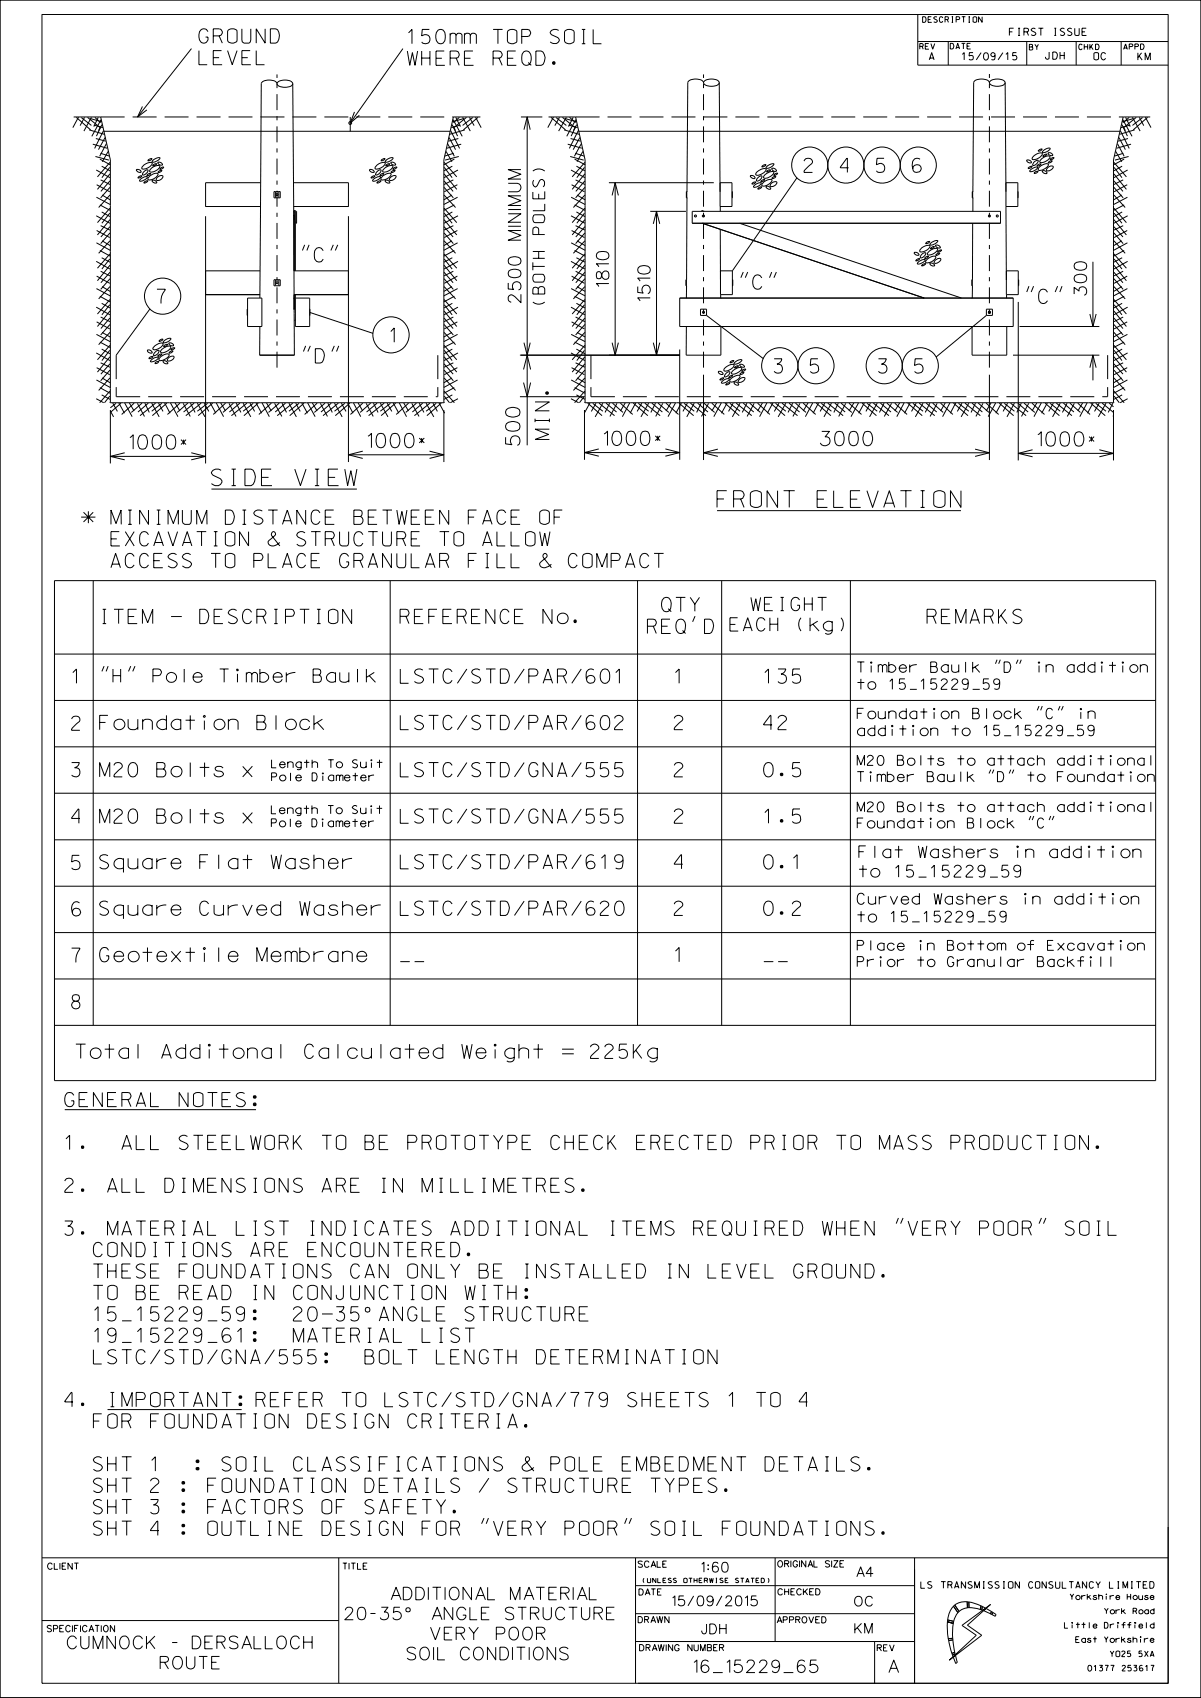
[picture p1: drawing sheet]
<svg xmlns="http://www.w3.org/2000/svg" width="210mm" height="297mm" viewBox="0 0 210 297" stroke-linecap="round" stroke-linejoin="round" font-family="sans-serif">
<g fill="none" stroke="#000" stroke-width=".17">
<path d="M0 0h210v296.9h-210zM7.3 2.5h197v291.9h-197zM24.9 18.6l-.8 1.9 1.6-1.3M33.5 8.5l-9.4 12M48.4 14.6a1.65 1.65 0 0 0-2-.5 .79 .79 0 0 0-.7 .5l-.3 37.5M48.6 14.3a2.18 2.18 0 0 1 2.5 .2 .67 .67 0 0 1-.7 .7 1.69 1.69 0 0 1-2-.6zM51.2 14.6l.3 47.5M62 19.6l-.8 1.9 1.6-1.3M70.4 8.5l-9.2 13M123 14.5a1.65 1.65 0 0 0-2-.6 .79 .79 0 0 0-.7 .6l-.2 19M123.2 14.1a2.18 2.18 0 0 1 2.5 .2 .69 .69 0 0 1-.8 .7 1.69 1.69 0 0 1-1.9-.5zM125.8 14.5l.1 19"/>
<path d="M160.5 7.3h43.8M160.5 2.5v8.9h43.8M160.8 8.1h.4M161.2 8.1h.2a.27 .27 0 0 0-.2-.5h-.4v1M161.2 8.1l.2 .5M161.8 8.1h.4M162.4 7.6h-.6v1h.6M162.8 7.6l.3 1 .3-1M165.8 7.3v4.1M173 14.5a1.6 1.6 0 0 0-1.9-.6l-.7 .2-.1 .4-.2 22.5M173.2 14.1a2.19 2.19 0 0 1 2.5 .2 .69 .69 0 0 1-.8 .7 1.68 1.68 0 0 1-1.9-.5zM175.8 14.5l.1 19"/>
<path d="M179.5 7.3v4.1M188.2 7.3v4.1M196 7.3v4.1M12.9 20.5h4.7l1.7 7.5v42.4h58.3v-42.4l1.7-7.5h4.7M13.3 20.5l2.5 2.2M13.7 20.5l-1 1.8M14.2 20.6l1.8 1.3M14.8 20.5l-.8 1.5M15.3 20.5l2.3 1.9M15.6 22.7l2.6 .8M15.8 20.7l2 .6M16 20.5l-1.3 2.4"/>
<path d="M16.2 25.2l2.5 .7M16.4 21.9l1.6 .4M16.6 20.5l1 .9M16.7 27.4l2.3 .6M16.8 24.2l1.7 .5M16.8 29.7l2.4 1.4M16.8 37.7l2.4 1.3M16.9 34.5l2.4 1.3M16.9 32.3l2.3 1.2M17.2 20.5l-.8 1.7M17.5 27.8l1.8 1M17.5 35.8l1.8 1"/>
<path d="M17.6 26.8l1.5 .5M17.6 31.5l1.6 .8M17.6 39.5l1.6 .7M17.6 22.1l-.4 .8M17.7 20.9l-1.6 2.9M17.8 29.1l1.4 .8M17.8 37.1l1.4 .8M17.8 21.8l-.9 2M17.9 34.1l1.4 .9M18.1 22.9l-1.6 3.1M18.2 23h60.5M18.4 24.1l-1.2 2.1"/>
<path d="M18.6 25.1l-1.2 2.2M18.9 26.5l-1 1.8M19.2 29.3l-1.4 1.8M19.2 37.3l-1.4 1.7M19.2 34.1l-1.9 2.2M19.2 32.8l-1.6 1.8M19.2 31.6l-1.6 1.9M19.2 30.4l-2.2 2.7M19.2 28.4l-2.2 2.5M19.2 39.6l-1.6 1.8M19.2 38.4l-2.2 2.7M19.2 36.4l-2.2 2.5"/>
<path d="M23.8 29.7l.3-.1a.49 .49 0 0 1 .6 .5h-.5zM24.1 31l.7-.2-.5 .3zM24.6 31.3a1.21 1.21 0 0 1 1.2-.4 1.33 1.33 0 0 1-1.4 .7zM24.9 29.1l.6-.5a1.08 1.08 0 0 1 1.1-.1 1.51 1.51 0 0 1-1.8 1zM25.2 30l.3-.2 .4-.1a.91 .91 0 0 1-1 .9v-.2zM25.3 31.8l.5-.2-.1 .2-.5 .2zM25.8 30.5l.6-.1-.3 .3h-.4zM26 27.9l.5-.2a.39 .39 0 0 1-.6 .3zM26 31l.2-.2a1.37 1.37 0 0 1 1.4-.4 1.49 1.49 0 0 1-1.7 1zM26.3 29.6l.5-.4a1.08 1.08 0 0 1 1.1-.2 1.49 1.49 0 0 1-1.7 1zM26.6 31.6l.3-.1 .4 .2 .1 .3h-.3a.52 .52 0 0 1-.5-.4zM26.7 28.9l.7-.3-.5 .4z"/>
<path d="M26.8 28a1.25 1.25 0 0 1 1.2-.4 1.42 1.42 0 0 1-1.4 .7zM27.5 31.1a.8 .8 0 0 1 1-.3 .79 .79 0 0 1-1.2 .7zM27.6 28.4h.3a.52 .52 0 0 1 .5 .4h-.5zM27.6 30.1l.6-.3a.38 .38 0 0 1-.6 .3zM28 29.5l.5-.3a.38 .38 0 0 1-.5 .3zM35.9 37.8v43.3M45.5 32h-9.6v4.1h9.6M45.5 37.7h.1M47.9 33.5h1.1v1.1h-1.1zM48.2 33.5v1.1M48.8 33.5v1.1M51.3 32h9.6v4.1h-9.5"/>
<path d="M51.4 37.6h.1M51.4 37h.1M51.4 38.7h.1M51.4 38.9h.1M51.4 37.1h.1M51.4 38.8h.2M51.4 38v.4zM51.4 38h.1M51.4 37.6v.4zM51.6 37h.3v2h-.3M60.9 37.8v43M61.2 20.5v2.5"/>
<path d="M64.6 29.7l.3-.1 .4 .2 .1 .3-.3 .1a.49 .49 0 0 1-.5-.5zM64.9 31l.6-.3a.4 .4 0 0 1-.6 .3zM65.4 31.3a1.25 1.25 0 0 1 1.1-.4 1.34 1.34 0 0 1-1.3 .7zM65.9 28.9l.4-.3a1.08 1.08 0 0 1 1-.1 1.49 1.49 0 0 1-1.7 1zM66 30l.2-.2 .4-.1a.91 .91 0 0 1-.9 .9zM66 31.8l.5-.2a.39 .39 0 0 1-.6 .3zM66.6 30.5l.5-.1-.3 .3h-.4zM66.7 31l.3-.2a1.39 1.39 0 0 1 1.4-.4 1.45 1.45 0 0 1-1.8 1zM66.7 27.9l.5-.2a.38 .38 0 0 1-.5 .3zM67 29.6l.6-.4a1.02 1.02 0 0 1 1.1-.2 1.49 1.49 0 0 1-1.8 1zM67.3 31.6l.3-.1a.52 .52 0 0 1 .6 .5h-.3a.52 .52 0 0 1-.6-.4zM67.4 28.2l.2-.2a1.22 1.22 0 0 1 1.1-.4 1.34 1.34 0 0 1-1.4 .7z"/>
<path d="M67.5 28.9l.6-.3-.4 .4zM68.2 31.1a.8 .8 0 0 1 1.1-.3 .83 .83 0 0 1-1.2 .7zM68.3 28.4h.6l.3 .4h-.5zM68.4 30.1l.6-.3a.4 .4 0 0 1-.6 .3zM68.7 29.5l.6-.3a.4 .4 0 0 1-.6 .3zM77.6 34.1l2.1 2.2M77.6 32.8l1.7 1.8M77.6 31.6l1.6 1.9M77.6 30.4l2.3 2.7M77.6 28.4l2.3 2.5M77.6 39.6l1.6 1.8M77.6 38.4l2.3 2.7"/>
<path d="M77.6 36.4l2.3 2.5M77.7 29.3l1.4 1.8M77.7 37.3l1.4 1.7M78 26.5l1 1.8M78.3 25.1l1.1 2.2M78.5 24.1l1.2 2.1M78.8 22.9l1.6 3.1M79 34.1l-1.4 .9M79.1 21.8l.9 2M79.1 29.1l-1.5 .8M79.1 37.1l-1.5 .8M79.2 20.9l1.6 2.9"/>
<path d="M79.3 22.1l.4 .8M79.3 31.5l-1.7 .8M79.3 39.5l-1.7 .7M79.3 26.8l-1.5 .5M79.4 27.8l-1.8 1M79.4 35.8l-1.8 1M79.7 20.5l.8 1.7M80 32.3l-2.3 1.2M80 34.5l-2.4 1.3M80.1 29.7l-2.5 1.4M80.1 37.7l-2.5 1.3M80.2 24.2l-1.8 .5"/>
<path d="M80.2 27.4l-2.4 .6M80.3 20.5l-1 .9M80.5 21.9l-1.6 .4M80.6 25.2l-2.5 .7M80.9 20.5l1.3 2.4M81.1 20.7l-2 .6M81.3 22.7l-2.7 .8M81.6 20.5l-2.3 1.9M82.1 20.5l.8 1.5M82.7 20.6l-1.8 1.3M83.1 20.5l1 1.8M83.6 20.5l-2.6 2.2"/>
<path d="M91.1 20.5h3.7M91.6 22.7l.6-2.2 .5 2.2M92.2 20.5v57.4M95.9 20.5h4.7l1.7 7.5v42.4h92.4v-42.4l1.7-7.5h4.7M96.3 20.5l2.6 2.2M96.8 20.5l-1 1.8M97.2 20.6l1.8 1.3M97.8 20.5l-.8 1.5M98.4 20.5l2.2 1.9M98.6 22.7l2.6 .8M98.8 20.7l2 .6M99 20.5l-1.3 2.4"/>
<path d="M99.3 25.2l2.4 .7M99.4 21.9l1.6 .4M99.6 20.5l1 .9M99.7 27.4l2.4 .6M99.8 24.2l1.7 .5M99.8 29.7l2.5 1.4M99.8 37.7l2.5 1.3M99.9 34.5l2.4 1.3M99.9 32.3l2.3 1.2M100.2 20.5l-.8 1.7M100.5 27.8l1.8 1M100.5 35.8l1.8 1"/>
<path d="M100.6 26.8l1.5 .5M100.6 22.1l-.3 .8M100.6 31.5l1.7 .8M100.6 39.5l1.7 .7M100.7 20.9l-1.6 2.9M100.8 29.1l1.5 .8M100.8 37.1l1.5 .8M100.8 21.8l-.9 2M100.9 34.1l1.4 .9M101.1 22.9l-1.5 3.1M101.2 23h94.6M101.4 24.1l-1.2 2.1"/>
<path d="M101.6 25.1l-1.2 2.2M101.9 26.5l-1 1.8M102.2 29.3l-1.3 1.8M102.2 37.3l-1.3 1.7M102.3 34.1l-2 2.2M102.3 32.8l-1.7 1.8M102.3 31.6l-1.6 1.9M102.3 30.4l-2.3 2.7M102.3 28.4l-2.3 2.5M102.3 39.6l-1.6 1.8M102.3 38.4l-2.3 2.7M102.3 36.4l-2.3 2.5"/>
<path d="M106.5 32h18.3M107 34.2l.6-2.2 .5 2.2M107.6 32v30.1M113.7 37h6.2M114.2 39.2l.6-2.2 .6 2.2M114.8 37v25.1M120.1 33.5v1.1M120.1 34.6v14.3M120.2 33.5h-.2v1.1h.2M121 37h53.9v2h-53.9zM121.5 37.7h.2v.2h-.2zM122.7 37v-.2l.4 .2"/>
<path d="M122.8 39l38.8 13.1M122.9 37.7h.2v.2h-.2zM125.9 32h2.1v4.1h-2.1zM125.9 36.1v.9M128 33.5v1.1M129.3 39l38.8 13.1M131.2 30.8l.3-.1a.49 .49 0 0 1 .5 .4 .58 .58 0 0 1-.8-.3zM131.6 32l.5-.2a.37 .37 0 0 1-.6 .3zM131.8 32.6l.2-.2a1.31 1.31 0 0 1 1.1-.4 1.2 1.2 0 0 1-1.3 .7zM132.3 30.2l.6-.5a.93 .93 0 0 1 1-.1 1.53 1.53 0 0 1-1.7 .9zM132.5 33l.6-.3a.38 .38 0 0 1-.6 .3zM132.6 31l.2-.2h.4a.85 .85 0 0 1-.9 .8v-.1z"/>
<path d="M133.1 31.6l.5-.2a.38 .38 0 0 1-.6 .3zM133.2 29.1l.6-.3a.4 .4 0 0 1-.6 .3zM133.3 32.1l.6-.5a1.02 1.02 0 0 1 1.1-.1 1.49 1.49 0 0 1-1.8 1zM133.6 30.7l.6-.4a1.03 1.03 0 0 1 1.1-.2 1.49 1.49 0 0 1-1.8 1zM133.9 32.6h.5l.4 .4a.58 .58 0 0 1-.9-.4zM134 29.2l.2-.2a1.34 1.34 0 0 1 1.1-.3 1.28 1.28 0 0 1-1.4 .7zM134.2 29.9l.4-.2a.37 .37 0 0 1-.5 .3zM134.8 32.1a.86 .86 0 0 1 1-.2 .83 .83 0 0 1-1.1 .7zM134.9 29.5l.3-.1a.53 .53 0 0 1 .5 .5 .57 .57 0 0 1-.8-.4zM135 31.1l.4-.2h.2l-.4 .3zM135.3 30.6l.3-.2 .4-.1-.5 .4zM139.3 31.1l-11.2 16.3"/>
<path d="M170.1 39l-.1 9.9M170.2 33.5h-.2v1.1h.2M175.9 36.1l.1 12.9M175.9 32h2.1v4.1h-2.1zM178 33.5v1.1M179.5 28h.3a.52 .52 0 0 1 .5 .4l-.2 .1a.52 .52 0 0 1-.6-.5zM179.8 29.4l.5-.3h.2l-.5 .4zM180.1 29.8l.2-.2a1.18 1.18 0 0 1 1.1-.3 1.34 1.34 0 0 1-1.3 .7zM180.6 27.4l.3-.2a1.39 1.39 0 0 1 1.3-.4 1.49 1.49 0 0 1-1.7 1zM180.9 28.3l.6-.3a.9 .9 0 0 1-.9 .9zM180.9 30.1l.5-.2a.37 .37 0 0 1-.6 .3zM181.3 28.9l.3-.2h.4l-.5 .3z"/>
<path d="M181.6 26.4l.2-.3h.4l-.3 .3-.3 .1zM181.6 29.3l.6-.4a.93 .93 0 0 1 1.1-.2 1.52 1.52 0 0 1-1.8 1zM181.9 28l.3-.3a1.39 1.39 0 0 1 1.4-.3 1.53 1.53 0 0 1-1.8 1zM182.2 29.9l.3-.1a.49 .49 0 0 1 .6 .5h-.5zM182.3 26.5l.2-.2a1.1 1.1 0 0 1 1.1-.3 1.34 1.34 0 0 1-1.4 .7zM182.4 27.3l.4-.3h.3l-.5 .3zM183.1 29.4a.76 .76 0 0 1 1.1-.3 .89 .89 0 0 1-1.2 .7zM183.3 26.8l.2-.1 .4 .2 .2 .3h-.3a.52 .52 0 0 1-.5-.4zM183.4 28.3l.6-.2-.3 .3-.4 .1zM183.7 27.7l.5-.2a.38 .38 0 0 1-.6 .3zM194.8 34.1l1.9 2.2M194.8 32.8l1.6 1.8"/>
<path d="M194.8 31.6l1.6 1.9M194.8 30.4l2.2 2.7M194.8 28.4l2.2 2.5M194.8 39.6l1.6 1.8M194.8 38.4l2.2 2.7M194.8 36.4l2.2 2.5M194.8 29.3l1.4 1.8M194.8 37.3l1.4 1.7M195.1 26.5l1 1.8M195.4 25.1l1.2 2.2M195.7 24.1l1.1 2.1M195.9 22.9l1.5 3.1"/>
<path d="M196.1 34.1l-1.4 .9M196.2 21.8l.9 2M196.2 29.1l-1.4 .8M196.2 37.1l-1.4 .8M196.3 20.9l1.6 2.9M196.4 31.5l-1.6 .8M196.4 39.5l-1.6 .7M196.4 22.1l.4 .8M196.4 26.8l-1.5 .5M196.6 27.8l-1.9 1M196.6 35.8l-1.9 1M196.8 20.5l.8 1.7"/>
<path d="M197.1 32.3l-2.3 1.2M197.1 34.5l-2.4 1.3M197.2 29.7l-2.4 1.4M197.2 37.7l-2.4 1.3M197.2 24.2l-1.7 .5M197.3 27.4l-2.4 .6M197.4 20.5l-1 .9M197.6 21.9l-1.6 .4M197.8 25.2l-2.5 .7M198 20.5l1.4 2.4M198.2 20.7l-2 .6M198.4 22.7l-2.6 .8"/>
<path d="M198.7 20.5l-2.3 1.9M199.2 20.5l.8 1.5M199.8 20.6l-1.8 1.3M200.3 20.5l1 1.8M200.7 20.5l-2.5 2.2M16.8 45.7l2.4 1.4M16.8 53.7l2.4 1.4M16.9 42.5l2.4 1.3M16.9 50.5l2.4 1.2M16.9 58.5l2.4 1.3M16.9 40.3l2.3 1.3M16.9 48.3l2.3 1.3"/>
<path d="M16.9 56.3l2.3 1.2M17.5 43.8l1.8 1M17.5 51.8l1.8 1M17.5 59.8l1.8 1M17.6 47.4l1.6 .9M17.6 55.5l1.6 .8M17.8 45.1l1.4 .8M17.8 53.1l1.4 .8M17.9 42.1l1.4 .9M17.9 50.1l1.4 .9M17.9 58.1l1.4 .8M19.2 45.3l-1.4 1.8"/>
<path d="M19.2 53.3l-1.4 1.8M19.2 42.1l-1.9 2.2M19.2 40.7l-1.6 1.9M19.2 50.1l-1.9 2.2M19.2 48.8l-1.6 1.8M19.2 47.6l-1.6 1.9M19.2 46.4l-2.2 2.7M19.2 44.4l-2.2 2.5M19.2 58.1l-1.9 2.2M19.2 56.8l-1.6 1.8M19.2 55.6l-1.6 1.9M19.2 54.4l-2.2 2.7"/>
<path d="M19.2 52.4l-2.2 2.5M26.2 54l-5.9 8.1M27.8 59.6l.3-.2 .4-.1-.5 .4zM28.6 59.8l.2-.2a1.1 1.1 0 0 1 1.1-.4 1.34 1.34 0 0 1-1.4 .7zM35.9 51.5h9.6M35.9 47.4h9.6M43.3 52.1h2.5v5h-2.5zM43.3 54.1v1.1M45.4 57.1v5M47.9 48.9h1.1v1.1h-1.1zM48.2 48.9v1.1M48.8 48.9v1.1"/>
<path d="M51.4 47.4h9.5M51.4 52.3h.1M51.4 47.4v-10.6h.2v10.6M51.4 54.5h.1M51.5 56h.1M51.6 51.5v5.6h2.6v-5h-2.6M53.3 42.8l-.4 1M54 42.8l-.3 1M54.2 54.6l11 3.7M54.2 54.1v1.1M58.3 42.8l-.4 1M59.1 42.8l-.5 1"/>
<path d="M60.9 51.5h-9.5v2.6v-.1M77.6 42.1l2.1 2.2M77.6 40.7l1.7 1.9M77.6 50.1l2.1 2.2M77.6 48.8l1.7 1.8M77.6 47.6l1.6 1.9M77.6 46.4l2.3 2.7M77.6 44.4l2.3 2.5M77.6 58.1l2.1 2.2M77.6 56.8l1.7 1.8M77.6 55.6l1.6 1.9M77.6 54.4l2.3 2.7"/>
<path d="M77.6 52.4l2.3 2.5M77.7 45.3l1.4 1.8M77.7 53.3l1.4 1.8M79 42.1l-1.4 .9M79 50.1l-1.4 .9M79 58.1l-1.4 .8M79.1 45.1l-1.5 .8M79.1 53.1l-1.5 .8M79.3 47.4l-1.7 .9M79.3 55.5l-1.7 .8M79.4 43.8l-1.8 1M79.4 51.8l-1.8 1"/>
<path d="M79.4 59.8l-1.8 1M80 40.3l-2.3 1.3M80 48.3l-2.3 1.3M80 56.3l-2.3 1.2M80 42.5l-2.4 1.3M80 50.5l-2.4 1.2M80 58.5l-2.4 1.3M80.1 45.7l-2.5 1.4M80.1 53.7l-2.5 1.4M91.6 59.9l.6 2.2 .5-2.2M99.8 45.7l2.5 1.4M99.8 53.7l2.5 1.4"/>
<path d="M99.9 42.5l2.4 1.3M99.9 50.5l2.4 1.2M99.9 58.5l2.4 1.3M99.9 40.3l2.3 1.3M99.9 48.3l2.3 1.3M99.9 56.3l2.3 1.2M100.5 43.8l1.8 1M100.5 51.8l1.8 1M100.5 59.8l1.8 1M100.6 47.4l1.7 .9M100.6 55.5l1.7 .8M100.8 45.1l1.5 .8"/>
<path d="M100.8 53.1l1.5 .8M100.9 42.1l1.4 .9M100.9 50.1l1.4 .9M100.9 58.1l1.4 .8M102.2 45.3l-1.3 1.8M102.2 53.3l-1.3 1.8M102.3 42.1l-2 2.2M102.3 40.7l-1.7 1.9M102.3 50.1l-2 2.2M102.3 48.8l-1.7 1.8M102.3 47.6l-1.6 1.9M102.3 46.4l-2.3 2.7"/>
<path d="M102.3 44.4l-2.3 2.5M102.3 58.1l-2 2.2M102.3 56.8l-1.7 1.8M102.3 55.6l-1.6 1.9M102.3 54.4l-2.3 2.7M102.3 52.4l-2.3 2.5M107 59.9l.6 2.2 .5-2.2M114.2 59.9l.6 2.2 .6-2.2M118.9 52.1h58.3v5h-58.3zM120 57.1v5h6v-5M120 48.9v1.1M120.1 50l-.1 2.1"/>
<path d="M120.1 48.9h-.2v1.1h.2M122.5 54.1h1v1.1h-1zM122.9 54.5h.2v.3h-.2zM123.5 55.2l10 7.5M125.9 40.1l.1 8.9M126 47.4h2.1v4.1h-2.1zM126 51.5v.6M128.1 48.9v1.1M130 47.6l-.5 1M130.7 47.6l-.4 1M134.9 47.6l-.4 1M135.7 47.6l-.4 1"/>
<path d="M159.8 44.2h.6l.3 .4h-.5zM160.1 45.5l.6-.3a.38 .38 0 0 1-.6 .3zM160.6 45.8a1.25 1.25 0 0 1 1.2-.4 1.42 1.42 0 0 1-1.4 .7zM160.9 43.6l.6-.5a1.08 1.08 0 0 1 1.1-.1 1.49 1.49 0 0 1-1.8 1zM161.2 44.4l.7-.2a.91 .91 0 0 1-1 .9v-.2zM161.3 46.3l.6-.2-.4 .3-.4 .1zM161.7 45.1l.3-.2 .3-.1-.2 .4h-.3zM162 45.5l.2-.2a1.39 1.39 0 0 1 1.4-.4 1.45 1.45 0 0 1-1.7 1zM162 42.4l.6-.1-.3 .2-.4 .1zM162.3 44.1l.6-.4a1.02 1.02 0 0 1 1-.2 1.49 1.49 0 0 1-1.7 1zM162.6 46.1l.3-.1a.52 .52 0 0 1 .5 .5h-.3a.52 .52 0 0 1-.5-.4zM162.7 43.4l.6-.3a.38 .38 0 0 1-.6 .3z"/>
<path d="M162.8 42.5a1.27 1.27 0 0 1 1.2-.4 1.34 1.34 0 0 1-1.4 .7zM163.5 45.6a.78 .78 0 0 1 1-.3 .89 .89 0 0 1-1.2 .7zM163.6 42.9h.5l.3 .4h-.5zM163.7 44.5l.6-.2-.3 .3-.4 .1zM164 44l.4-.3h.2l-.4 .4zM170 57.1v5h6v-5M170 48.9v1.1M170 50v2.1M170.1 48.9h-.2v1.1h.2M172.5 54.1h1v1.1h-1zM172.5 55.2l-8.8 7.2M172.9 54.5h.2v.3h-.2z"/>
<path d="M176 47.4h2v4.1h-2zM176 51.5v.6M178 48.9v1.1M178 52.8v27.7M178.3 57.1h13.9M179.9 50.1l-.4 1M180.7 50.1l-.4 1M184.9 50.1l-.4 1M185.7 50.1l-.4 1M190.6 54.9l.5 2.2 .6-2.2M191.1 45.8v11.3M194.8 42.1l1.9 2.2"/>
<path d="M194.8 40.7l1.6 1.9M194.8 50.1l1.9 2.2M194.8 48.8l1.6 1.8M194.8 47.6l1.6 1.9M194.8 46.4l2.2 2.7M194.8 44.4l2.2 2.5M194.8 58.1l1.9 2.2M194.8 56.8l1.6 1.8M194.8 55.6l1.6 1.9M194.8 54.4l2.2 2.7M194.8 52.4l2.2 2.5M194.8 45.3l1.4 1.8"/>
<path d="M194.8 53.3l1.4 1.8M196.1 42.1l-1.4 .9M196.1 50.1l-1.4 .9M196.1 58.1l-1.4 .8M196.2 45.1l-1.4 .8M196.2 53.1l-1.4 .8M196.4 47.4l-1.6 .9M196.4 55.5l-1.6 .8M196.6 43.8l-1.9 1M196.6 51.8l-1.9 1M196.6 59.8l-1.9 1M197.1 40.3l-2.3 1.3"/>
<path d="M197.1 48.3l-2.3 1.3M197.1 56.3l-2.3 1.2M197.1 42.5l-2.4 1.3M197.1 50.5l-2.4 1.2M197.1 58.5l-2.4 1.3M197.2 45.7l-2.4 1.4M197.2 53.7l-2.4 1.4M16.8 61.7l2.4 1.4M16.8 69.7l1.3 .7M16.9 66.5l2.4 1.3M16.9 64.3l2.3 1.2M17.5 67.8l1.8 1"/>
<path d="M17.6 63.5l1.6 .7M17.8 61.1l1.4 .8M17.8 69.1l1.4 .7M17.9 66.1l1.4 .9M19.2 61.3l-1.4 1.8M19.2 69.3l-.9 1.1M19.2 66.1l-1.9 2.2M19.2 64.7l-1.6 1.9M19.2 63.6l-1.6 1.8M19.2 62.4l-2.2 2.7M19.2 60.4l-2.2 2.5M19.2 70.4h.1"/>
<path d="M19.2 68.4l-1.8 2M19.3 79.8h16.6M19.3 71.7v9.4M19.3 71.9l.6 1M19.7 70.5l.8 1.5M20.3 70.6l-1 .7M20.8 70.5l1 1.8M21.2 70.5l-1.9 1.6M21.8 79.2l-2.5 .6 2.5 .6M21.8 70.5l1.3 2.4M22.6 70.5l.9 1.4M23.5 70.5l-2.2 2"/>
<path d="M24 70.6l1.3 2.2M24.8 70.5l-1.8 1.6M25.3 70.5l.8 1.6M25.8 61.3a.57 .57 0 0 1 .8 .4l-.3 .1a.51 .51 0 0 1-.5-.5zM25.9 70.5l-1.8 1.6M26.2 62.5l.5-.2a.39 .39 0 0 1-.6 .3zM26.5 70.5l1.3 2.4M26.6 62.9a1.13 1.13 0 0 1 1.1-.4 1.34 1.34 0 0 1-1.4 .7zM26.9 60.7l.5-.4a.88 .88 0 0 1 1.1-.2 1.47 1.47 0 0 1-1.8 1zM27.2 61.6l.2-.2 .4-.1a.9 .9 0 0 1-.9 .9v-.4zM27.2 70.5l-2.7 2.2M27.2 63.4l.6-.2-.5 .4h-.2z"/>
<path d="M27.6 62.2l.6-.3a.4 .4 0 0 1-.6 .3zM27.7 70.5l.8 1.5M27.9 62.6l.6-.4a.93 .93 0 0 1 1.1-.2 1.52 1.52 0 0 1-1.8 1zM28.2 61.2l.6-.4a.88 .88 0 0 1 1-.2 1.47 1.47 0 0 1-1.7 1zM28.3 70.6l-1.8 1.3M28.5 63.2a.6 .6 0 0 1 .9 .4h-.6zM28.7 60.4l.5-.2a.39 .39 0 0 1-.6 .3zM28.8 70.5l.9 1.8M29.2 70.5l-2.6 2.2M29.4 62.7a.83 .83 0 0 1 1-.3 .83 .83 0 0 1-1.1 .7zM29.5 60h.3a.52 .52 0 0 1 .5 .4l-.2 .1a.52 .52 0 0 1-.6-.5zM29.7 61.6l.5-.2-.2 .3-.4 .1z"/>
<path d="M29.8 70.5l1.3 2.4M30 61l.6-.1-.3 .2-.4 .1zM30.6 70.5l.9 1.4M31.5 70.5l-2.2 2M32 70.6l1.3 2.2M32.8 70.5l-1.8 1.6M33.3 70.5l.8 1.6M33.4 79.2l2.5 .6-2.5 .6M33.9 70.5l-1.8 1.6M34.5 70.5l1.3 2.4M35.2 70.5l-2.7 2.2M35.7 70.5l.8 1.5"/>
<path d="M36.3 70.6l-1.8 1.3M36.8 70.5l.9 1.8M37.2 70.5l-2.6 2.2M37.8 70.5l1.3 2.4M38.6 70.5l.8 1.4M39.4 70.5l-2.1 2M40 70.6l1.3 2.2M40.8 70.5l-1.8 1.6M41.3 70.5l.8 1.6M41.9 70.5l-1.8 1.6M42.5 70.5l1.4 2.4M43.2 70.5l-2.7 2.2"/>
<path d="M43.7 70.5l.8 1.5M44.3 70.6l-1.8 1.3M44.8 70.5l1 1.8M45.2 70.5l-2.5 2.2M45.4 62.1h6.1M45.8 70.5l1.3 2.4M46.6 70.5l.8 1.4M47.4 70.5l-2.1 2M48 70.6l1.3 2.2M48.8 70.5l-1.8 1.6M49.3 70.5l.8 1.6M49.9 70.5l-1.8 1.6"/>
<path d="M50.5 70.5l1.3 2.4M51.2 70.5l-2.7 2.2M51.7 70.5l.8 1.5M52.3 70.6l-1.8 1.3M52.8 70.5l1 1.8M53.2 70.5l-2.5 2.2M53.4 60.5l-.3 1M53.8 70.5l1.3 2.4M54.3 60.5l-.5 1M54.6 70.5l.9 1.4M55.5 70.5l-2.2 2M56 70.6l1.3 2.2"/>
<path d="M56.8 70.5l-1.8 1.6M57.3 70.5l.8 1.6M57.9 70.5l-1.8 1.6M58.5 60.5l-.5 1M58.5 70.5l1.3 2.4M59.2 70.5l-2.7 2.2M59.2 60.5l-.4 1M59.7 70.5l.8 1.5M60.3 70.6l-1.8 1.3M60.8 70.5l.9 1.8M60.9 79.5h16.7M61.2 70.5l-2.6 2.2"/>
<path d="M61.8 70.5l1.3 2.4M62.6 70.5l.8 1.4M63.4 78.9l-2.5 .6 2.5 .7M63.4 70.5l-2.1 2M64 70.6l1.3 2.2M64.8 70.5l-1.8 1.6M65.3 70.5l.8 1.6M65.9 70.5l-1.8 1.6M66.5 70.5l1.3 2.4M67.2 70.5l-2.7 2.2M67.7 70.5l.8 1.5M68.3 70.6l-1.8 1.3"/>
<path d="M68.8 70.5l.9 1.8M69.2 70.5l-2.6 2.2M69.8 70.5l1.3 2.4M70.6 70.5l.8 1.4M71.4 70.5l-2.1 2M72 70.6l1.3 2.2M72.8 70.5l-1.9 1.6M73.3 70.5l.8 1.6M73.9 70.5l-1.8 1.6M74.5 70.5l1.3 2.4M75.1 78.9l2.5 .6-2.5 .7M75.2 70.5l-2.7 2.2"/>
<path d="M75.7 70.5l.8 1.5M76.3 70.6l-1.8 1.3M76.8 70.5l1 1.8M77.2 70.5l-2.6 2.2M77.6 71.7v9.1M77.6 66.1l2.1 2.2M77.6 64.7l1.7 1.9M77.6 63.6l1.6 1.8M77.6 62.4l2.3 2.7M77.6 60.4l2.3 2.5M77.6 70.4h.1M77.6 68.4l1.8 2"/>
<path d="M77.7 61.3l1.4 1.8M77.7 69.3l.9 1.1M79 66.1l-1.4 .9M79.1 61.1l-1.5 .8M79.1 69.1l-1.5 .7M79.3 63.5l-1.7 .7M79.4 67.8l-1.8 1M80 64.3l-2.3 1.2M80 66.5l-2.4 1.3M80.1 69.7l-1.4 .7M80.1 61.7l-2.5 1.4M90.9 69.4h11.2"/>
<path d="M90.9 62.1h28M91.5 64.6l.7-2.5 .6 2.5M91.5 66.9l.7 2.5 .6-2.5M99.8 69.7l1.4 .7M99.8 61.7l2.5 1.4M99.9 66.5l2.4 1.3M99.9 64.3l2.3 1.2M100.5 67.8l1.8 1M100.6 63.5l1.7 .7M100.8 61.1l1.5 .8M100.8 69.1l1.5 .7M100.9 66.1l1.4 .9"/>
<path d="M102.2 61.3l-1.3 1.8M102.2 69.3l-.9 1.1M102.2 71.7v8.7M102.2 79.2h16.7M102.3 66.1l-2 2.2M102.3 64.7l-1.7 1.9M102.3 63.6l-1.6 1.8M102.3 62.4l-2.3 2.7M102.3 60.4l-2.3 2.5M102.3 70.4h-.1M102.3 68.4l-1.8 2M102.8 70.5l2.5 2.2"/>
<path d="M103.2 70.5l-1 1.8M103.6 70.6l1.8 1.3M104.2 70.5l-.8 1.5M104.7 78.5l-2.5 .7 2.5 .6M104.7 70.5l2.8 2.2M105.4 70.5l-1.3 2.4M106 70.5l1.8 1.6M106.6 70.5l-.8 1.6M107.1 70.5l1.8 1.6M107.9 70.6l-1.3 2.2M108.5 70.5l2.1 2M109.3 70.5l-.8 1.4"/>
<path d="M110.1 70.5l-1.3 2.4M110.7 70.5l2.6 2.2M111.2 70.5l-1 1.8M111.6 70.6l1.8 1.3M112.2 70.5l-.8 1.5M112.7 70.5l2.7 2.2M113.4 70.5l-1.3 2.4M114 70.5l1.8 1.6M114.6 70.5l-.8 1.6M115.1 70.5l1.8 1.6M115.9 70.6l-1.2 2.2M116.3 78.5l2.6 .7-2.6 .6"/>
<path d="M116.5 70.5l2.1 2M117.3 70.5l-.8 1.4M118.1 70.5l-1.3 2.4M118.7 70.5l2.6 2.2M118.9 61.1v19.3M119.1 70.5l-.9 1.8M119.6 70.6l1.8 1.3M120.2 70.5l-.8 1.5M120.7 70.5l2.7 2.2M121.4 70.5l-1.3 2.4M122 70.5l1.8 1.6M122.6 70.5l-.8 1.6"/>
<path d="M123 65.5v15M123 79.2h50M123.1 70.5l1.9 1.6M123.9 70.6l-1.2 2.2M124.5 70.5l2.1 2M125.3 70.5l-.8 1.4M125.5 78.6l-2.5 .6 2.5 .6M125.6 65a.57 .57 0 0 1 .8 .4l-.3 .1a.51 .51 0 0 1-.5-.5zM126 66.3l.5-.2-.2 .3-.4 .1zM126.1 70.5l-1.3 2.4M126.4 66.6a1.16 1.16 0 0 1 1.1-.3 1.34 1.34 0 0 1-1.3 .7zM126.7 64.4l.6-.4a.88 .88 0 0 1 1-.2 1.52 1.52 0 0 1-1.7 1z"/>
<path d="M126.8 70.5l2.5 2.2M126.9 67.2l.6-.3a.41 .41 0 0 1-.6 .3zM127 65.3l.2-.2 .4-.1a.85 .85 0 0 1-.9 .9zM127.1 70.5l-.9 1.8M127.4 66l.6-.4a.41 .41 0 0 1-.6 .4zM127.6 70.6l1.8 1.3M127.7 66.3l.6-.4a.93 .93 0 0 1 1.1-.1 1.53 1.53 0 0 1-1.8 .9zM127.7 63.3l.6-.2-.1 .2-.5 .2zM128 65l.6-.5a.88 .88 0 0 1 1.1-.1 1.52 1.52 0 0 1-1.8 .9zM128.2 70.5l-.8 1.5M128.3 66.9a.57 .57 0 0 1 .9 .4h-.5zM128.4 63.5a1.4 1.4 0 0 1 1.3-.5 1.26 1.26 0 0 1-1.4 .6z"/>
<path d="M128.6 64.1l.5-.1-.3 .3h-.4zM128.7 70.5l2.7 2.2M129.2 66.4a.83 .83 0 0 1 1-.3 .88 .88 0 0 1-1.1 .7zM129.3 63.8h.6l.3 .4h-.6zM129.4 65.4l.6-.3a.38 .38 0 0 1-.6 .3zM129.4 70.5l-1.3 2.4M129.8 64.7l.5-.1a.39 .39 0 0 1-.6 .3zM130 70.5l1.8 1.6M130.6 70.5l-.8 1.6M131.1 70.5l1.9 1.6M131.9 70.6l-1.3 2.2M132.5 70.5l2.1 2"/>
<path d="M133.3 70.5l-.8 1.4M134.1 70.5l-1.3 2.4M134.7 70.5l2.6 2.2M135.1 70.5l-.9 1.8M135.6 70.6l1.8 1.3M136.2 70.5l-.8 1.5M136.7 70.5l2.8 2.2M137.4 70.5l-1.3 2.4M138 70.5l1.8 1.6M138.6 70.5l-.8 1.6M139.1 70.5l1.8 1.6M139.9 70.6l-1.3 2.2"/>
<path d="M140.4 70.5l2.2 2M141.3 70.5l-.9 1.4M142.1 70.5l-1.3 2.4M142.7 70.5l2.6 2.2M143.1 70.5l-.9 1.8M143.6 70.6l1.8 1.3M144.2 70.5l-.8 1.5M144.7 70.5l2.7 2.2M145.4 70.5l-1.3 2.4M146 70.5l1.8 1.6M146.6 70.5l-.8 1.6M147.1 70.5l1.8 1.6"/>
<path d="M147.9 70.6l-1.3 2.2M148.4 70.5l2.2 2M149.3 70.5l-.9 1.4M150.1 70.5l-1.3 2.4M150.7 70.5l2.5 2.2M151.1 70.5l-1 1.8M151.6 70.6l1.8 1.3M152.2 70.5l-.8 1.5M152.7 70.5l2.7 2.2M153.4 70.5l-1.4 2.4M154 70.5l1.8 1.6M154.6 70.5l-.8 1.6"/>
<path d="M155.1 70.5l1.9 1.6M155.9 70.6l-1.3 2.2M156.5 70.5l2.1 2M157.3 70.5l-.8 1.4M158.1 70.5l-1.3 2.4M158.7 70.5l2.6 2.2M159.1 70.5l-.9 1.8M159.6 70.6l1.8 1.3M160.2 70.5l-.8 1.5M160.7 70.5l2.7 2.2M161.4 70.5l-1.3 2.4M162 70.5l1.8 1.6"/>
<path d="M162.6 70.5l-.8 1.6M163.1 70.5l1.8 1.6M163.9 70.6l-1.3 2.2M164.5 70.5l2.1 2M165.3 70.5l-.8 1.4M166.1 70.5l-1.3 2.4M166.7 70.5l2.6 2.2M167.1 70.5l-.9 1.8M167.6 70.6l1.8 1.3M168.2 70.5l-.8 1.5M168.7 70.5l2.7 2.2M169.4 70.5l-1.3 2.4"/>
<path d="M170 70.5l1.8 1.6M170.5 78.6l2.5 .6-2.5 .6M170.6 70.5l-.8 1.6M171.1 70.5l1.8 1.6M171.9 70.6l-1.3 2.2M172.4 70.5l2.2 2M173 65.5v15M173.3 70.5l-.9 1.4M174.1 70.5l-1.3 2.4M174.7 70.5l2.5 2.2M175.1 70.5l-1 1.8M175.6 70.6l1.8 1.3"/>
<path d="M176.2 70.5l-.8 1.5M176.7 70.5l2.7 2.2M177.1 62.1h15.1M177.4 70.5l-1.3 2.4M178 70.5l1.8 1.6M178 79.3h16.7M178.6 70.5l-.8 1.6M179.1 70.5l1.8 1.6M179.9 70.6l-1.3 2.2M180.4 70.5l2.2 2M180.6 78.7l-2.6 .6 2.6 .6M181.3 70.5l-.9 1.4"/>
<path d="M182.1 70.5l-1.3 2.4M182.7 70.5l2.5 2.2M183.1 70.5l-1 1.8M183.6 70.6l1.8 1.3M184.2 70.5l-.8 1.5M184.7 70.5l2.7 2.2M185.4 70.5l-1.4 2.4M185.9 70.5l1.9 1.6M186.6 70.5l-.8 1.6M187.1 70.5l1.8 1.6M187.9 70.6l-1.3 2.2M188.5 70.5l2.1 2"/>
<path d="M189.3 70.5l-.8 1.4M190.1 70.5l-1.3 2.4M190.6 64.3l.5-2.2 .6 2.2M190.7 70.5l2.6 2.2M191.1 62.1v4.4M191.1 70.5l-1 1.8M191.6 70.6l1.8 1.3M192.2 70.5l-.8 1.5M192.2 78.7l2.5 .6-2.5 .6M192.7 70.5l2 1.6M193.4 70.5l-1.3 2.4M194 70.5l.7 .7"/>
<path d="M194.6 70.5l-.8 1.6M194.7 72.7l-.1 .1M194.7 71.7v8.8M194.8 66.1l1.9 2.2M194.8 64.7l1.6 1.9M194.8 63.6l1.6 1.8M194.8 62.4l2.2 2.7M194.8 60.4l2.2 2.5M194.8 70.4h.1M194.8 68.4l1.8 2M194.8 61.3l1.4 1.8M194.8 69.3l.9 1.1"/>
<path d="M196.1 66.1l-1.4 .9M196.2 61.1l-1.4 .8M196.2 69.1l-1.4 .7M196.4 63.5l-1.6 .7M196.6 67.8l-1.9 1M197.1 64.3l-2.3 1.2M197.1 66.5l-2.4 1.3M197.2 61.7l-2.4 1.4M197.2 69.7l-1.3 .7M37 85.5h25.4M125.4 89.3h42.6M9.5 101.6h192.6v87.4h-192.6z"/>
<path d="M9.5 114.4h192.6M16.3 101.6v77.7M18.2 116.5l-.4 .9M18.9 116.5l-.3 .9M22.9 116.5l-.4 .9M23.6 116.5l-.4 .9M68.2 101.6v77.7M111.5 101.6v77.7M121.5 107.8l-.4 1M126.2 101.6v77.7M148.7 101.6v77.7M174.3 115.4l-.2 .7"/>
<path d="M174.9 115.4l-.3 .7M178 115.4l-.3 .7M178.6 115.4l-.3 .7M9.5 122.5h192.6M9.5 130.6h192.6M9.5 138.7h192.6M173.2 134.6l-.3 .7M173.8 134.6l-.3 .7M176.7 134.6l-.2 .7M177.3 134.6l-.3 .7M181.7 123.5l-.3 .7M182.2 123.5l-.2 .7"/>
<path d="M185.3 123.5l-.3 .7M185.9 123.5l-.3 .7M9.5 146.9h192.6M9.5 155h192.6M180.2 142.7l-.2 .7M180.8 142.7l-.3 .7M183.7 142.7l-.3 .7M184.3 142.7l-.3 .7M9.5 163.1h192.6M9.5 171.2h192.6M9.5 179.3h192.6M70 168.2h1.6"/>
<path d="M72.5 168.2h1.7M133.6 168.2h1.6M136.1 168.2h1.6M11.3 194.1h33.5M157.1 213l-.4 1M157.9 213l-.4 1M182.1 213l-.4 1M182.9 213l-.4 1M16.5 229.2l.6-.6v2.5M20.2 228.6h-1.3l-.1 1.1 .5-.2a.82 .82 0 0 1 .9 1.1 .82 .82 0 0 1-1.4 .1M21.3 231h1.7M24 229.2l.7-.6v2.5"/>
<path d="M27.7 228.6h-1.3l-.1 1.1 .5-.2a.82 .82 0 0 1 1 1.1 .82 .82 0 0 1-1.5 .1M28.8 229.1a.7 .7 0 0 1 .9-.5 .7 .7 0 0 1 .5 .9l-1.3 1.1-.1 .5h1.5M31.3 229.1a.7 .7 0 0 1 .9-.5 .7 .7 0 0 1 .5 .9l-1.3 1.1-.1 .5h1.5M35.3 229.5a.85 .85 0 0 1-1.4 .1 .74 .74 0 0 1 .4-1 .74 .74 0 0 1 1 .6l-.1 1.4a.7 .7 0 0 1-1.2 .3M36.3 231h1.7M40.2 228.6h-1.3l-.1 1.1 .5-.2a.82 .82 0 0 1 .9 1.1 .82 .82 0 0 1-1.4 .1M42.8 229.5a.81 .81 0 0 1-1.4 .1 .72 .72 0 0 1 .4-1 .72 .72 0 0 1 1 .6l-.1 1.4a.7 .7 0 0 1-1.2 .3M44.3 233l.4-.1 .1 .3-.4 .1zM44.3 230.5l.4-.1 .1 .3-.4 .2zM44.4 234.2h.3l.1 .1-.1 .3h-.3l-.1-.1zM44.4 229.1h.3l.1 .2-.1 .3-.4-.1zM44.4 234.3h.2v.2h-.2z"/>
<path d="M44.4 233h.2v.2zM44.4 230.6h.2v.1zM44.4 229.3h.2v.1h-.2zM51.3 229.1a.76 .76 0 0 1 .8-.5 .76 .76 0 0 1 .7 .7l-1.5 1.6v.2h1.5M54.2 228.7a.85 .85 0 0 1 1.2 .4 1.83 1.83 0 0 1-.4 1.9l-.5 .1a1.15 1.15 0 0 1-.7-1.5l.1-.5zM55.2 236.1h-1.3l-.1 1.1 .5-.2a.82 .82 0 0 1 .9 1.1 .82 .82 0 0 1-1.4 .2M56.3 229.8h1.9M58.8 228.6h1.3a1.03 1.03 0 0 1-.8 .9 .81 .81 0 0 1 .9 1.1 .81 .81 0 0 1-1.4 .1M62.7 228.6h-1.3l-.1 1.1 .5-.2a.81 .81 0 0 1 .9 1.1 .81 .81 0 0 1-1.4 .1M66.3 231.1l.8-2.5 .9 2.5M66.5 230.4h1.3M70.4 228.6v2.5l-1.6-2.5v2.5"/>
<path d="M72.9 229.1l-.3-.4-.6-.1a1.18 1.18 0 0 0-.7 1.4l.1 .6 .3 .4 .3 .1 .6-.1 .3-.5v-.5h-.4M73.8 228.6v2.5h1.4M76.3 229.8h1M77.8 228.6h-1.5v2.5h1.6M82.8 228.8a.86 .86 0 0 0-1.5 .4l.2 .3 1.2 .5 .2 .3a.85 .85 0 0 1-.7 .8 .85 .85 0 0 1-.9-.4M83.8 228.6h1.7M84.6 228.6v2.5M86.3 229.8h1M87.3 229.8l.4-.1 .2-.4-.2-.6-1.4-.1v2.5M87.3 229.8l.6 1.3M88.8 228.6v1.9l.1 .4 .3 .2h.9l.1-.2 .1-.4v-1.9M92.9 229.1l-.3-.4-.6-.1a1.18 1.18 0 0 0-.7 1.4l.1 .6 .3 .4 .3 .1 .6-.1 .3-.4"/>
<path d="M93.8 228.6h1.7M94.6 228.6v2.5M96.3 228.6v1.9l.1 .4 .3 .2h.8l.3-.2 .1-.4v-1.9M98.8 229.8h1M99.8 229.8l.4-.1 .2-.4-.2-.6-1.4-.1v2.5M99.8 229.8l.6 1.3M101.3 229.8h1M102.8 228.6h-1.5v2.5h1.6M18.8 246.6h23.5M26.5 255.4l.7-.6v2.5M7.3 272.5h197M59.2 272.5v21.9"/>
<path d="M84.6 265.5l-.4 1M85.4 265.5l-.4 1M109.6 265.5l-.4 1M110.4 265.5l-.4 1M111.1 277.4h48.8M111.1 272.5v21.9M135.5 272.5v14.6M159.9 272.5v21.9M204.3 267.1v27.3h-92.7M7.3 283.5h51.9M111.1 282.3h48.8M111.1 287.1h48.8"/>
<path d="M152.9 287.1v7.3M165.7 283.7l1 .2M165.7 283.7l-.1 1.4 .2 1.5M165.7 283.7h.1M165.7 283.3v.4M165.7 283.3l1.1 .3M165.7 283.4h.1M165.8 286.6l.1 .3M165.9 286.9l.5 2.3M165.9 287h.1M166.4 289.2l.1 .3M166.5 289.2h.1"/>
<path d="M166.5 289.5h.1M166.6 286.6h-.8M166.6 286.6v.2M166.6 286.5h.1M166.6 286.8v.1M166.6 286.8l.3 2.2M166.6 286.8l-.7 .1M166.7 283.9h.1M166.7 289.9l.4-.3 .3 1.2-.3 .2zM166.7 283.9l-.1 2.7M166.7 280.9l.8 1.2M166.7 280.9a3.9 3.9 0 0 0-1 2.4"/>
<path d="M166.7 280.9h.1M166.8 283.6l-.1 .3M166.8 283.6h.1M166.9 280.7l-.2 .2M166.9 289l.1 .3M166.9 280.7l.8 1.2M166.9 289l-.5 .2M166.9 289h.1M166.9 280.7h.1M167 289.3h.1M167 289.3v.2l-.3 .3-.2-.3M167 289.3l-.5 .2"/>
<path d="M167.1 291h.1M167.4 290.7v.1M167.5 282.1h.1M167.5 282.1l-.5 .7-.2 .8M167.7 281.9h.1M167.7 281.9l-.2 .2M168.2 284.3l5-3.7-4 3.7 2.5 1.7-5.7 4.4 4.7-4.4zM169.1 280.2h.1M169.1 280.2a3.2 3.2 0 0 0-2.2 .5M169.1 280.2h.3M169.1 280.2l.1 1M169.2 281.2a2.39 2.39 0 0 0-1.5 .7"/>
<path d="M169.2 281.2h.1M169.4 280.2h.1M169.4 280.2v1M169.4 280.2l2.1 .7M169.4 281.2h.1M169.4 281.2h-.2M169.4 281.2l2 .3M171.4 281.5h.1M171.4 281.5l.3 .1M171.5 280.9l.3 .1M171.5 280.9l-.1 .6M171.5 280.9h.1"/>
<path d="M171.7 281.6h-.1M171.7 281.6l.1 .1M171.8 281h.1M171.8 281l-.1 .6M171.8 281l.5 .3M173.2 282.3l.2 .1M173.4 281.9l-1-.6-.4 .4 1.2 .6M173.4 281.9l.2 .1M173.4 281.9l-.2 .4M173.4 281.9h.1M173.4 282.4l.6 .3M173.6 282l.6 .4"/>
<path d="M173.6 282l-.2 .4M173.6 282h.1M174 282.7h.1M174.2 282.4l-.2 .3M174.2 282.4h.1"/>
<circle cx="48.4" cy="34" r=".18"/>
<circle cx="61.2" cy="21.5" r=".25"/>
<circle cx="141.6" cy="28.9" r="3.2"/>
<circle cx="147.9" cy="28.9" r="3.2"/>
<circle cx="154.3" cy="28.9" r="3.2"/>
<circle cx="160.6" cy="28.9" r="3.2"/>
<circle cx="173" cy="37.8" r=".18"/>
<circle cx="174.4" cy="37.8" r=".18"/>
<circle cx="28.4" cy="51.8" r="3.2"/>
<circle cx="48.4" cy="49.5" r=".18"/>
<circle cx="68.4" cy="58.6" r="3.2"/>
<circle cx="136.4" cy="64" r="3.2"/>
<circle cx="142.7" cy="64" r="3.2"/>
<circle cx="154.6" cy="64" r="3.2"/>
<circle cx="160.9" cy="64" r="3.2"/>
<circle cx="64.3" cy="229.1" r=".43"/>
</g>
<path d="M17.6 20.5h61.7M100.6 20.5h95.8M20.3 69.4h56.3M20.3 62.1v7.3M76.6 62.1v7.3M103.3 62.1v7.3M103.3 69.4h90.4M193.7 62.1v7.3" fill="none" stroke="#000" stroke-width=".17" stroke-dasharray="4.2 1.4" stroke-linecap="butt"/>
<path d="M48.4 64.3v-51.3M123 64.3v-51.3M173 64.3v-51.4" fill="none" stroke="#000" stroke-width=".17" stroke-dasharray="2.8 1.1 .7 1.1" stroke-linecap="butt"/>
<g fill="#000">
<path d="M111.1 282.2h.1v.1h-.1z" fill-rule="evenodd"/>
<path d="M171.3 281.5h.2v.1h-.2z" fill-rule="evenodd"/>
<path d="M173.2 282.2l.1 .1z" fill-rule="evenodd"/>
</g>
<g font-size="2.9">
<text x="37" y="85">SIDE VIEW</text>
<text x="125.4" y="88.8">FRONT ELEVATION</text>
</g>
<g font-size="2.5">
<text x="34.8" y="11.3">LEVEL</text>
<text x="34.8" y="7.5">GROUND</text>
<text x="71.2" y="11.4">WHERE REQD.</text>
<text x="71.2" y="7.6">150mm TOP SOIL</text>
<text x="140.6" y="30.2">2</text>
<text x="146.9" y="30.2">4</text>
<text x="153.2" y="30.2">5</text>
<text x="159.5" y="30.2">6</text>
<text x="52.4" y="45.8">&quot;C&quot;</text>
<text x="27.4" y="53.1">7</text>
<text x="129.1" y="50.6">&quot;C&quot;</text>
<text x="179.1" y="53.1">&quot;C&quot;</text>
<text x="68.1" y="59.9">1</text>
<text x="52.6" y="63.5">&quot;D&quot;</text>
<text x="135.4" y="65.3">3</text>
<text x="141.7" y="65.3">5</text>
<text x="153.6" y="65.3">3</text>
<text x="159.9" y="65.3">5</text>
<text x="96.1" y="69.4" transform="rotate(-90 96.1 69.4)">.</text>
<text x="90.9" y="77.9" transform="rotate(-90 90.9 77.9)">500</text>
<text x="96.1" y="76.9" transform="rotate(-90 96.1 76.9)">MIN</text>
<text x="105.6" y="77.9">1000*</text>
<text x="143.5" y="78">3000</text>
<text x="22.7" y="78.6">1000*</text>
<text x="64.4" y="78.3">1000*</text>
<text x="181.5" y="78">1000*</text>
<text x="14.4" y="91.7">* MINIMUM DISTANCE BETWEEN FACE OF</text>
<text x="16.5" y="95.5">EXCAVATION &amp; STRUCTURE TO ALLOW</text>
<text x="16.6" y="99.3">ACCESS TO PLACE GRANULAR FILL &amp; COMPACT</text>
<text x="115.7" y="107">QTY</text>
<text x="17.4" y="109.1">ITEM - DESCRIPTION</text>
<text x="70" y="109.1">REFERENCE No.</text>
<text x="113.2" y="110.8">REQ'D</text>
<text x="162.1" y="109.1">REMARKS</text>
<text x="12.5" y="119.5">1</text>
<text x="70" y="119.5">LSTC/STD/PAR/601</text>
<text x="117.9" y="119.5">1</text>
<text x="133.5" y="119.5">135</text>
<text x="12.5" y="127.8">2</text>
<text x="17.4" y="127.6">Foundation Block</text>
<text x="70" y="127.6">LSTC/STD/PAR/602</text>
<text x="117.9" y="127.6">2</text>
<text x="133.5" y="127.6">42</text>
<text x="12.5" y="135.9">3</text>
<text x="17.4" y="135.9">M20 Bolts x</text>
<text x="70" y="135.9">LSTC/STD/GNA/555</text>
<text x="117.9" y="135.9">2</text>
<text x="133.5" y="135.9">0.5</text>
<text x="12.5" y="144">4</text>
<text x="17.4" y="144">M20 Bolts x</text>
<text x="70" y="144">LSTC/STD/GNA/555</text>
<text x="117.9" y="144">2</text>
<text x="133.5" y="144">1.5</text>
<text x="12.5" y="152.1">5</text>
<text x="17.4" y="152">Square Flat Washer</text>
<text x="70" y="152">LSTC/STD/PAR/619</text>
<text x="117.9" y="152">4</text>
<text x="133.5" y="152">0.1</text>
<text x="12.5" y="160.2">6</text>
<text x="17.4" y="160.1">Square Curved Washer</text>
<text x="70" y="160.1">LSTC/STD/PAR/620</text>
<text x="117.9" y="160.1">2</text>
<text x="133.5" y="160.1">0.2</text>
<text x="12.5" y="168.3">7</text>
<text x="17.4" y="168.2">Geotextile Membrane</text>
<text x="117.9" y="168.2">1</text>
<text x="12.5" y="176.5">8</text>
<text x="13.3" y="185.1">Total Additonal Calculated Weight = 225Kg</text>
<text x="11.3" y="193.6">GENERAL NOTES:</text>
<text x="11.3" y="201.1">1.</text>
<text x="16.8" y="201.1">ALL STEELWORK TO BE PROTOTYPE CHECK ERECTED PRIOR TO MASS PRODUCTION.</text>
<text x="11.3" y="208.6">2. ALL DIMENSIONS ARE IN MILLIMETRES.</text>
<text x="11.3" y="216.1">3. MATERIAL LIST INDICATES ADDITIONAL ITEMS REQUIRED WHEN &quot;VERY POOR&quot; SOIL</text>
<text x="13.5" y="219.8">CONDITIONS ARE ENCOUNTERED.</text>
<text x="13.5" y="223.6">THESE FOUNDATIONS CAN ONLY BE INSTALLED IN LEVEL GROUND.</text>
<text x="13.6" y="227.3">TO BE READ IN CONJUNCTION WITH:</text>
<text x="13.6" y="238.6">LSTC/STD/GNA/555:</text>
<text x="13.9" y="234.8">19_15229_61:</text>
<text x="45.7" y="234.8">MATERIAL LIST</text>
<text x="56.9" y="238.6">BOLT LENGTH DETERMINATION</text>
<text x="11.3" y="246.1">4.</text>
<text x="13.6" y="249.8">FOR FOUNDATION DESIGN CRITERIA.</text>
<text x="18.8" y="246.1">IMPORTANT:REFER TO LSTC/STD/GNA/779 SHEETS 1 TO 4</text>
<text x="13.7" y="257.3">SHT 1</text>
<text x="28.4" y="257.3">: SOIL CLASSIFICATIONS &amp; POLE EMBEDMENT DETAILS.</text>
<text x="13.7" y="261.1">SHT 2 : FOUNDATION DETAILS / STRUCTURE TYPES.</text>
<text x="13.6" y="268.6">SHT 4 : OUTLINE DESIGN FOR &quot;VERY POOR&quot; SOIL FOUNDATIONS.</text>
<text x="13.8" y="264.8">SHT 3 : FACTORS OF SAFETY.</text>
</g>
<g font-size="2.3">
<text x="131.3" y="106.8">WEIGHT</text>
<text x="127.6" y="110.4">EACH (kg)</text>
<text x="17.4" y="119.3">&quot;H&quot; Pole Timber Baulk</text>
</g>
<g font-size="2.2">
<text x="91.1" y="35.9" transform="rotate(-90 91.1 35.9)">M</text>
<text x="91.1" y="33.5" transform="rotate(-90 91.1 33.5)">UM</text>
<text x="91.1" y="42" transform="rotate(-90 91.1 42)">M</text>
<text x="91.1" y="39.6" transform="rotate(-90 91.1 39.6)">I</text>
<text x="91.1" y="52.9" transform="rotate(-90 91.1 52.9)">2500</text>
<text x="106.5" y="50.1" transform="rotate(-90 106.5 50.1)">1810</text>
<text x="113.7" y="52.6" transform="rotate(-90 113.7 52.6)">1510</text>
<text x="190" y="51.6" transform="rotate(-90 190 51.6)">300</text>
<text x="67" y="279.8">ADDITIONAL MATERIAL</text>
<text x="60.3" y="283.3">20-35° ANGLE STRUCTURE</text>
<text x="75.3" y="286.8">VERY POOR</text>
<text x="11.8" y="288.4">CUMNOCK - DERSALLOCH</text>
<text x="28" y="291.9">ROUTE</text>
<text x="71.2" y="290.3">SOIL CONDITIONS</text>
<text x="121.3" y="292.6">16_15229_65</text>
<text x="155.4" y="292.6">A</text>
</g>
<g font-size="2.1">
<text x="95.2" y="41" transform="rotate(-90 95.2 41)">POLES)</text>
<text x="95.2" y="53.5" transform="rotate(-90 95.2 53.5)">(BOTH</text>
<text x="150.2" y="153.4">to 15_15229_59</text>
<text x="150.2" y="150">Flat Washers in addition</text>
</g>
<g font-size="1.9">
<text x="149.9" y="161.3">to 15_15229_59</text>
<text x="149.9" y="158.2">Curved Washers in addition</text>
</g>
<g font-size="1.8">
<text x="149.9" y="117.6">Timber Baulk &quot;D&quot; in addition</text>
<text x="149.9" y="125.7">Foundation Block &quot;C&quot; in</text>
<text x="149.9" y="120.6">to 15_15229_59</text>
<text x="149.9" y="128.7">addition to 15_15229_59</text>
</g>
<g font-size="1.7">
<text x="149.9" y="136.7">Timber Baulk &quot;D&quot; to Foundation</text>
<text x="149.9" y="133.9">M20 Bolts to attach additional</text>
<text x="149.9" y="142">M20 Bolts to attach additional</text>
<text x="149.9" y="144.8">Foundation Block &quot;C&quot;</text>
<text x="149.9" y="166.2">Place in Bottom of Excavation</text>
<text x="149.9" y="169.1">Prior to Granular Backfill</text>
<text x="122.7" y="275">1:60</text>
<text x="149.8" y="275.8">A4</text>
<text x="117.6" y="280.9">15/09/2015</text>
<text x="149.4" y="280.9">OC</text>
<text x="122.7" y="285.8">JDH</text>
<text x="149.5" y="285.7">KM</text>
</g>
<g font-size="1.4">
<text x="47.5" y="136.6">Pole Diameter</text>
<text x="47.5" y="134.3">Length To Suit</text>
<text x="47.4" y="142.3">Length To Suit</text>
<text x="47.4" y="144.6">Pole Diameter</text>
</g>
<g font-size="1.3">
<text x="162.5" y="10.5">A</text>
<text x="168.2" y="10.5">15/09/15</text>
<text x="176.5" y="6.2">FIRST ISSUE</text>
<text x="182.8" y="10.4">JDH</text>
<text x="191.3" y="10.5">OC</text>
<text x="199" y="10.5">KM</text>
</g>
<text font-size="1.2" x="161" y="277.8">LS TRANSMISSION CONSULTANCY LIMITED</text>
<g font-size="1.1">
<text x="8.3" y="274.5">CLIENT</text>
<text x="59.9" y="274.5">TITLE</text>
<text x="111.6" y="274.1">SCALE</text>
<text x="136" y="274.1">ORIGINAL SIZE</text>
<text x="111.7" y="279">DATE</text>
<text x="136" y="279">CHECKED</text>
<text x="8.2" y="285.4">SPECIFICATION</text>
<text x="111.6" y="283.9">DRAWN</text>
<text x="135.9" y="283.9">APPROVED</text>
<text x="111.8" y="288.8">DRAWING NUMBER</text>
<text x="153.4" y="288.8">REV</text>
</g>
<g font-size="1">
<text x="161.3" y="3.9">DESCRIPTION</text>
<text x="166.2" y="8.6">DATE</text>
<text x="180" y="8.7">BY</text>
<text x="188.6" y="8.7">CHKD</text>
<text x="196.5" y="8.7">APPD</text>
<text x="187.1" y="279.8">Yorkshire House</text>
<text x="186.1" y="284.8">Little Driffield</text>
<text x="188.1" y="287.3">East Yorkshire</text>
<text x="193.1" y="282.3">York Road</text>
<text x="190.2" y="292.3">01377 253617</text>
<text x="194.1" y="289.8">YO25 5XA</text>
</g>
<text font-size=".8" x="112.3" y="276.8">(UNLESS OTHERWISE STATED)</text>
</svg>
